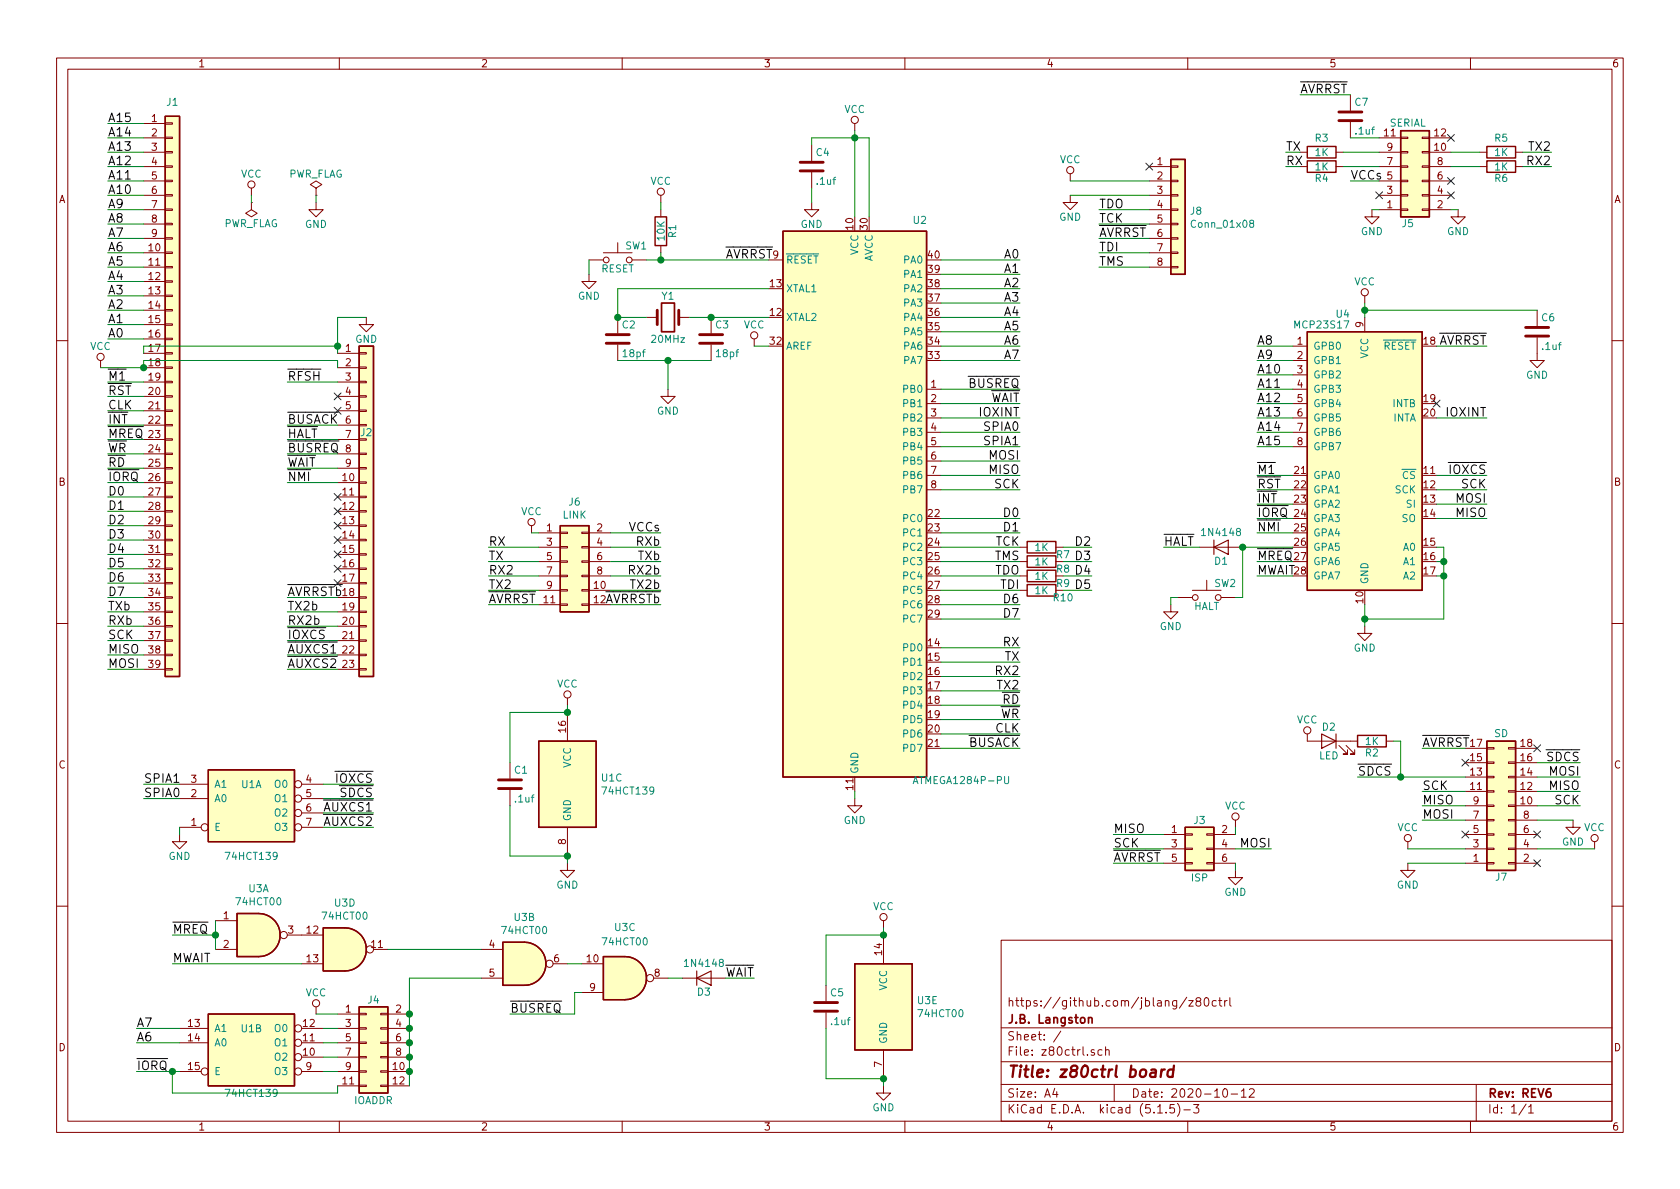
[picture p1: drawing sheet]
<svg xmlns="http://www.w3.org/2000/svg" width="297mm" height="210mm" viewBox="0 0 297 210" stroke-linecap="round" stroke-linejoin="round" font-family="sans-serif">
<g fill="none" stroke="#840000" stroke-width=".18">
<path d="M10 10.3h277v189.9h-277zM12 12.2h273v186.1h-273zM60 10.3v1.9M110 10.3v1.9M160 10.3v1.9M210 10.3v1.9M238.8 16.8v2.8M260 10.3v1.9M25.4 29.5h3.8M25.4 32h3.8M25.4 34.5h3.8M25.4 37.1h3.8"/>
<path d="M25.4 39.6h3.8M25.4 26.9h3.8M25.4 24.4h3.8M25.4 21.8h3.8M29.2 39.5h1.3v.2h-1.3zM29.2 37h1.3v.2h-1.3zM29.2 34.4h1.3v.3h-1.3zM29.2 31.9h1.3v.2h-1.3zM29.2 29.3h1.3v.3h-1.3zM29.2 26.8h1.3v.2h-1.3zM29.2 24.3h1.3v.2h-1.3zM29.2 21.7h1.3v.3h-1.3z"/>
<path d="M44.4 35.8v1.3l1.1 .6-1.1 .6-1-.6 1-.6M44.4 35.8h.1M44.4 33.3v1.2M55.9 33.3l1-.7-1-.6-1 .6 1 .7v1.2M55.9 34.5h.1M55.9 35.8v1.3h1.2l-1.2 1.2-1.3-1.2h1.3M116.8 34.5v1.3M116.8 37.1v1.2M143.5 35.8v1.3h1.3l-1.3 1.2-1.3-1.2h1.3M143.5 25.6v2.8M143.5 30.5v2.8M151.1 21.8v1.3"/>
<path d="M189.2 34.5v1.3h1.3l-1.3 1.3-1.2-1.3h1.2M189.2 30.7v1.3M203.2 29.5h3.8M203.2 32h3.8M203.2 34.5h3.8M203.2 37.1h3.8M203.2 39.6h3.8M207 39.5h1.3v.2h-1.3zM207 34.4h1.3v.3h-1.3zM207 31.9h1.3v.2h-1.3zM207 29.3h1.3v.3h-1.3zM207 37h1.3v.2h-1.3z"/>
<path d="M229.9 29.5h1.2M229.9 26.9h1.2M236.2 29.5h1.3M236.2 26.9h1.3M238.8 21.6v2.8M242.6 37.1v1.2h1.2l-1.2 1.3-1.3-1.3h1.3M243.8 29.5h3.8M243.8 32h3.8M243.8 34.5h3.8M243.8 37.1h3.8M243.8 26.9h3.8M243.8 24.4h3.8"/>
<path d="M247.6 26.8h1.3v.2h-1.3zM247.6 24.3h1.3v.2h-1.3zM247.6 29.3h1.3v.3h-1.3zM247.6 34.4h1.3v.3h-1.3zM247.6 37h1.3v.2h-1.3zM247.6 31.9h1.3v.2h-1.3zM251.5 26.8h1.2v.2h-1.2zM251.5 24.3h1.2v.2h-1.2zM251.5 29.3h1.2v.3h-1.2zM251.5 34.4h1.2v.3h-1.2zM251.5 37h1.2v.2h-1.2zM251.5 31.9h1.2v.2h-1.2z"/>
<path d="M252.7 29.5h3.8M252.7 32h3.8M252.7 34.5h3.8M252.7 37.1h3.8M252.7 26.9h3.8M252.7 24.4h3.8M257.8 37.1v1.2h-1.3l1.3 1.3 1.3-1.3h-1.3M261.6 29.5h1.3M261.6 26.9h1.3M268 29.5h1.2M268 26.9h1.2M25.4 42.2h3.8"/>
<path d="M25.4 44.7h3.8M25.4 47.2h3.8M25.4 49.8h3.8M25.4 52.3h3.8M25.4 54.9h3.8M25.4 57.4h3.8M25.4 59.9h3.8M29.2 44.6h1.3v.2h-1.3zM29.2 42h1.3v.3h-1.3zM29.2 59.8h1.3v.3h-1.3zM29.2 57.3h1.3v.2h-1.3zM29.2 54.7h1.3v.3h-1.3z"/>
<path d="M29.2 52.2h1.3v.2h-1.3zM29.2 49.7h1.3v.2h-1.3zM29.2 47.1h1.3v.3h-1.3zM64.8 56.1v1.3h1.2l-1.2 1.3-1.3-1.3h1.3M104.1 48.5v1.3h1.3l-1.3 1.2-1.2-1.2h1.2M104.1 46h2.6M106.7 44.7h5.1M109.2 42.9v1.8M109.2 56.1v2.8M111.8 46h2.5M114.3 56.1h1.9M116.8 43.4v1.3"/>
<path d="M120 56.1h1.9M125.7 56.1v2.8M133.3 59.9v1.3M135.9 46h2.5M203.2 42.2h3.8M203.2 44.7h3.8M203.2 47.2h3.8M207 42h1.3v.3h-1.3zM207 44.6h1.3v.2h-1.3zM207 47.1h1.3v.3h-1.3zM241.3 52.3v1.3M241.3 56.1v2.6"/>
<path d="M271.8 59.7v4h1.2l-1.2 1.3-1.3-1.3h1.3M271.8 54.9v2.8M10 60.2h2M17.8 63.7v1.3M25.4 62.5h3.8M25.4 65h3.8M25.4 67.6h3.8M25.4 70.1h3.8M25.4 72.6h3.8M25.4 75.2h3.8M25.4 77.7h3.8M29.2 75.1h1.3v.2h-1.3z"/>
<path d="M29.2 77.6h1.3v.2h-1.3zM29.2 72.5h1.3v.3h-1.3zM29.2 67.4h1.3v.3h-1.3zM29.2 64.9h1.3v.2h-1.3zM29.2 62.4h1.3v.2h-1.3zM29.2 70h1.3v.2h-1.3zM59.7 62.5h3.8M59.7 65h3.8M59.7 67.6h3.8M59.7 70.1h3.8M59.7 72.6h3.8M59.7 75.2h3.8"/>
<path d="M59.7 77.7h3.8M63.5 64.9h1.3v.2h-1.3zM63.5 62.4h1.3v.2h-1.3zM63.5 77.6h1.3v.2h-1.3zM63.5 75.1h1.3v.2h-1.3zM63.5 72.5h1.3v.3h-1.3zM63.5 70h1.3v.2h-1.3zM63.5 67.4h1.3v.3h-1.3zM109.2 61v2.7M118.1 68.8v1.3h1.3l-1.3 1.3-1.3-1.3h1.3M125.7 61v2.7M163.8 68.8h2.6"/>
<path d="M163.8 71.4h2.6M163.8 73.9h2.6M163.8 76.4h2.6M163.8 79h2.6M228.6 68.8h2.5M228.6 71.4h2.5M228.6 73.9h2.5M228.6 76.4h2.5M228.6 79h2.5M228.6 61.2h2.5M228.6 63.7h2.5M228.6 66.3h2.5"/>
<path d="M285 60.2h2M25.4 85.3h3.8M25.4 87.9h3.8M25.4 90.4h3.8M25.4 93h3.8M25.4 95.5h3.8M25.4 98h3.8M25.4 80.3h3.8M25.4 82.8h3.8M29.2 97.9h1.3v.3h-1.3zM29.2 80.1h1.3v.3h-1.3zM29.2 82.7h1.3v.2h-1.3z"/>
<path d="M29.2 85.2h1.3v.3h-1.3zM29.2 87.8h1.3v.2h-1.3zM29.2 90.3h1.3v.2h-1.3zM29.2 92.8h1.3v.3h-1.3zM29.2 95.4h1.3v.2h-1.3zM59.7 85.3h3.8M59.7 87.9h3.8M59.7 90.4h3.8M59.7 93h3.8M59.7 95.5h3.8M59.7 98h3.8M59.7 80.3h3.8"/>
<path d="M59.7 82.8h3.8M63.5 95.4h1.3v.2h-1.3zM63.5 97.9h1.3v.3h-1.3zM63.5 92.8h1.3v.3h-1.3zM63.5 87.8h1.3v.2h-1.3zM63.5 85.2h1.3v.3h-1.3zM63.5 82.7h1.3v.2h-1.3zM63.5 80.1h1.3v.3h-1.3zM63.5 90.3h1.3v.2h-1.3zM94 93v1.2M95.2 96.8h3.9M95.2 99.3h3.9"/>
<path d="M95.2 94.2h3.9M99.1 96.6h1.2v.3h-1.2zM99.1 94.1h1.2v.3h-1.2zM99.1 99.2h1.2v.2h-1.2zM102.9 96.6h1.2v.3h-1.2zM102.9 94.1h1.2v.3h-1.2zM102.9 99.2h1.2v.2h-1.2zM104.1 96.8h3.8M104.1 99.3h3.8M104.1 94.2h3.8M163.8 81.5h2.6M163.8 84.1h2.6"/>
<path d="M163.8 86.6h2.6M180.3 96.8h1.3M180.3 99.3h1.3M186.7 96.8h1.3M212.1 96.8h7.6M10 110.3h2M25.4 105.7h3.8M25.4 100.6h3.8M25.4 103.1h3.8M25.4 108.2h3.8M25.4 110.7h3.8M25.4 113.3h3.8"/>
<path d="M25.4 115.8h3.8M25.4 118.4h3.8M29.2 100.5h1.3v.2h-1.3zM29.2 103h1.3v.2h-1.3zM29.2 105.5h1.3v.3h-1.3zM29.2 108.1h1.3v.2h-1.3zM29.2 110.6h1.3v.3h-1.3zM29.2 113.2h1.3v.2h-1.3zM29.2 115.7h1.3v.2h-1.3zM29.2 118.2h1.3v.3h-1.3zM59.7 105.7h3.8M59.7 100.6h3.8"/>
<path d="M59.7 103.1h3.8M59.7 108.2h3.8M59.7 110.7h3.8M59.7 113.3h3.8M59.7 115.8h3.8M59.7 118.4h3.8M63.5 118.2h1.3v.3h-1.3zM63.5 100.5h1.3v.2h-1.3zM63.5 103h1.3v.2h-1.3zM63.5 105.5h1.3v.3h-1.3zM63.5 108.1h1.3v.2h-1.3zM63.5 110.6h1.3v.3h-1.3z"/>
<path d="M63.5 113.2h1.3v.2h-1.3zM63.5 115.7h1.3v.2h-1.3zM95.2 101.8h3.9M95.2 104.4h3.9M95.2 106.9h3.9M99.1 104.3h1.2v.2h-1.2zM99.1 106.8h1.2v.3h-1.2zM99.1 101.7h1.2v.3h-1.2zM102.9 104.3h1.2v.2h-1.2zM102.9 106.8h1.2v.3h-1.2zM102.9 101.7h1.2v.3h-1.2zM104.1 101.8h3.8"/>
<path d="M104.1 104.4h3.8M104.1 106.9h3.8M180.3 101.8h1.3M180.3 104.4h1.3M207 106.9v1.3h1.3l-1.3 1.3-1.3-1.3h1.3M208.3 105.7h2.5M210.8 104.4h5.1M213.4 102.6v1.8M215.9 105.7h2.5M241.3 110.7v1.3h1.3l-1.3 1.3-1.3-1.3h1.3M285 110.3h2M31.7 138.7h5.1"/>
<path d="M53.3 138.7h3.8M90.2 134.9v2.8M90.2 139.7v2.8M100.3 123.4v1.3M100.3 126v5.1M231.1 129.8v1.3h8.9M236.7 131.8l1.6 1.5h-.8h.8v-.7M238 131.8l1.5 1.5h-.7h.7v-.7M245.1 131.1h1.3M259.1 139.9h3.8M259.1 137.4h3.8M259.1 134.9h3.8"/>
<path d="M259.1 132.3h3.8M262.9 137.3h1.3v.2h-1.3zM262.9 134.7h1.3v.3h-1.3zM262.9 132.2h1.3v.3h-1.3zM262.9 139.8h1.3v.3h-1.3zM266.7 137.3h1.3v.2h-1.3zM266.7 134.7h1.3v.3h-1.3zM266.7 132.2h1.3v.3h-1.3zM266.7 139.8h1.3v.3h-1.3zM268 139.9h3.8M268 137.4h3.8M268 134.9h3.8"/>
<path d="M268 132.3h3.8M31.7 147.6v1.2h1.3l-1.3 1.3-1.2-1.3h1.2M31.7 146.3h3.9M31.7 141.2h5.1M53.3 146.3h3.8M53.3 141.2h3.8M53.3 143.8h3.8M100.3 152.6v1.3h1.3l-1.3 1.3-1.2-1.3h1.2M100.3 146.3v5.1M151.1 141.2v1.3h1.3l-1.3 1.3-1.2-1.3h1.2M205.7 147.6h3.8M205.7 150.1h3.8"/>
<path d="M205.7 152.6h3.8M209.5 152.5h1.3v.3h-1.3zM209.5 147.4h1.3v.3h-1.3zM209.5 150h1.3v.2h-1.3zM213.4 152.5h1.2v.3h-1.2zM213.4 147.4h1.2v.3h-1.2zM213.4 150h1.2v.2h-1.2zM214.6 147.6h3.8M214.6 150.1h3.8M214.6 152.6h3.8M218.4 153.9v1.3h1.3l-1.3 1.3-1.2-1.3h1.2M218.4 145v1.3"/>
<path d="M248.9 152.6v1.3h1.3l-1.3 1.3-1.3-1.3h1.3M248.9 148.8v1.3M259.1 147.6h3.8M259.1 150.1h3.8M259.1 152.6h3.8M259.1 142.5h3.8M259.1 145h3.8M262.9 144.9h1.3v.3h-1.3zM262.9 147.4h1.3v.3h-1.3zM262.9 150h1.3v.2h-1.3zM262.9 152.5h1.3v.3h-1.3zM262.9 142.4h1.3v.2h-1.3z"/>
<path d="M266.7 144.9h1.3v.3h-1.3zM266.7 147.4h1.3v.3h-1.3zM266.7 150h1.3v.2h-1.3zM266.7 152.5h1.3v.3h-1.3zM266.7 142.4h1.3v.2h-1.3zM268 147.6h3.8M268 150.1h3.8M268 152.6h3.8M268 142.5h3.8M268 145h3.8M278.1 145v1.3h-1.2l1.2 1.3 1.3-1.3h-1.3M281.9 148.8v1.3"/>
<path d="M10 160.2h2M38.1 167.9h3.8M38.1 162.8h3.8M50.8 165.3h6.3M53.3 170.4h3.8M55.9 178v1.3M59.7 179.3h3.8M63.5 179.2h1.3v.2h-1.3zM66 167.9h2.6M67.3 179.2h1.3v.2h-1.3zM68.6 179.3h3.8M85.1 173h3.8"/>
<path d="M85.1 167.9h3.8M97.8 170.4h2.5M102.9 170.4h3.8M102.9 175.5h3.8M115.6 173h2.5M120.6 173h7.7M146 174.2v2.8M146 179.1v2.8M156.2 162.8v1.3M156.2 165.3v5.1M177 166.3h108v32h-108zM208.1 176.9v1.2l-.4 .3h-.3"/>
<path d="M208.1 177l-.5-.1-.3 .3 .1 .6 .2 .1 .5-.1M209.8 176.3l-1.3 2M210.2 176.9h.8l-.8 1h.8M211.8 177.1l-.3-.2v-.2l.3-.3h.2l.3 .3-.1 .2-.6 .2a.48 .48 0 0 0-.1 .7l.3 .1 .4-.1a.48 .48 0 0 0-.2-.7M213 176.6l.4-.2a.94 .94 0 0 1 0 1.5l-.4-.3-.1-.6zM215 177l-.4-.1-.3 .3 .2 .6h.5M215.5 176.9h.5M215.7 176.4v1.3l.3 .2M216.5 176.9v1M217 176.9l-.3 .1-.2 .2M217.4 176.4v1.3l.3 .2M285 160.2h2"/>
<path d="M31.7 189.5h3.9M31.7 181.9h5.1M31.7 184.4h5.1M53.3 189.5h3.8M53.3 181.9h3.8M53.3 184.4h3.8M53.3 186.9h3.8M59.7 189.5h3.8M59.7 192h3.8M59.7 181.9h3.8M59.7 184.4h3.8M59.7 186.9h3.8"/>
<path d="M60 198.3v1.9M63.5 189.4h1.3v.2h-1.3zM63.5 191.9h1.3v.2h-1.3zM63.5 186.8h1.3v.3h-1.3zM63.5 181.7h1.3v.3h-1.3zM63.5 184.3h1.3v.2h-1.3zM67.3 189.4h1.3v.2h-1.3zM67.3 191.9h1.3v.2h-1.3zM67.3 186.8h1.3v.3h-1.3zM67.3 181.7h1.3v.3h-1.3zM67.3 184.3h1.3v.2h-1.3zM68.6 189.5h3.8"/>
<path d="M68.6 192h3.8M68.6 181.9h3.8M68.6 184.4h3.8M68.6 186.9h3.8M110 198.3v1.9M156.2 192v1.3h1.3l-1.3 1.3-1.3-1.3h1.3M156.2 185.7v5M160 198.3v1.9M177 194.8h108M177 191.8h108M177 187.8h108M177 181.8h108"/>
<path d="M186.5 192.5l-.4 1h1M186.8 193v1M187.6 182.3l-1.3 2M193.5 185.7l-.4-.1-.2 .2 .1 .2 .5 .2v.3h-.6M194.8 185.7l-.4-.1-.3 .3 .1 .6 .2 .1 .4-.1M195.5 185.7l.2-.1 .4 .1v.9M195.5 185.1v1.5M197 191.8v3M204.7 196.8h.8M206.2 196.7v.1M207.6 195.3h-.7l-.1 .7 .2-.1 .5 .1 .2 .2-.1 .5-.2 .1-.6-.1M208.2 195.1a1.71 1.71 0 0 1 0 2.3"/>
<path d="M209.3 196.3h1.2M210 198.3v1.9M211 195.3h1l-.5 .6 .4 .1v.7l-.2 .1-.7-.1M216.3 192.7l.4-.2a.94 .94 0 0 1 0 1.5 .79 .79 0 0 1-.4-1.3zM217.7 193.5h1.1M219.5 193l.4-.5v1.5M219.5 194h.8M220.9 192.7l.2-.2h.4l.2 .2 .1 .3-1 1h1M260 198.3v1.9M261 191.8v6.5M269.8 195.2l-1.2 2M270.3 195.8l.4-.5v1.5"/>
<path d="M270.3 196.8h.8"/>
<circle cx="44.4" cy="32.6" r=".63"/>
<circle cx="116.8" cy="33.9" r=".63"/>
<circle cx="151.1" cy="21.2" r=".63"/>
<circle cx="189.2" cy="30.1" r=".63"/>
<circle cx="107.2" cy="46" r=".51"/>
<circle cx="111.3" cy="46" r=".51"/>
<circle cx="133.3" cy="59.3" r=".63"/>
<circle cx="241.3" cy="51.7" r=".63"/>
<circle cx="17.8" cy="63.1" r=".63"/>
<circle cx="94" cy="92.3" r=".63"/>
<circle cx="211.3" cy="105.7" r=".51"/>
<circle cx="215.4" cy="105.7" r=".51"/>
<circle cx="52.7" cy="138.7" r=".63"/>
<circle cx="100.3" cy="122.8" r=".63"/>
<circle cx="231.1" cy="129.2" r=".63"/>
<circle cx="36.2" cy="146.3" r=".63"/>
<circle cx="52.7" cy="146.3" r=".63"/>
<circle cx="52.7" cy="141.2" r=".63"/>
<circle cx="52.7" cy="143.8" r=".63"/>
<circle cx="218.4" cy="144.4" r=".63"/>
<circle cx="248.9" cy="148.2" r=".63"/>
<circle cx="281.9" cy="148.2" r=".63"/>
<circle cx="50.2" cy="165.3" r=".63"/>
<circle cx="55.9" cy="177.4" r=".63"/>
<circle cx="65.4" cy="167.9" r=".63"/>
<circle cx="97.2" cy="170.4" r=".63"/>
<circle cx="114.9" cy="173" r=".63"/>
<circle cx="156.2" cy="162.2" r=".63"/>
<circle cx="36.2" cy="189.5" r=".63"/>
<circle cx="52.7" cy="184.4" r=".63"/>
<circle cx="52.7" cy="181.9" r=".63"/>
<circle cx="52.7" cy="186.9" r=".63"/>
<circle cx="52.7" cy="189.5" r=".63"/>
</g>
<path d="M117 53.6h2.3v5.1h-2.3zM192.5 179.9v1M192.5 180.1l.2-.2 .3 .1 .1 .9M274.1 192.5a.59 .59 0 0 0-.7 .7l.1 .7 .2 .1 .5-.1v-.5l-.1-.2-.4-.1-.3 .3" fill="none" stroke="#840000" stroke-width=".3"/>
<path d="M203.6 189.2h.7v1.2M204.4 189.6l-.7 .1a.4 .4 0 0 0-.4 .3 .4 .4 0 0 0 .3 .4l.7-.1M205.4 189.1l-.2 1.3M205.9 189.1a.54 .54 0 0 0-.6 .4M207.5 189.2a.68 .68 0 0 0-1 .3l-.1 .6 .2 .2 .1 .1 .6-.1M207.6 188.4l-.3 2" fill="none" stroke="#840000" stroke-width=".41"/>
<g fill="#ffffc2" stroke="#ffffc2" stroke-width=".18">
<path d="M110.5 169.2a3.8 3.8 0 0 1 3.8 3.8 3.8 3.8 0 0 1-3.8 3.8z"/>
<path d="M106.7 169.2h3.8v7.6h-3.8z"/>
<path d="M92.7 166.6a3.8 3.8 0 0 1 3.8 3.8 3.8 3.8 0 0 1-3.8 3.8z"/>
<path d="M88.9 166.6h3.8v7.6h-3.8z"/>
<path d="M45.7 161.5a3.8 3.8 0 0 1 3.8 3.8 3.8 3.8 0 0 1-3.8 3.9z"/>
<path d="M41.9 161.5h3.8v7.7h-3.8z"/>
<path d="M207 28.2h2.5v20.3h-2.5z"/>
<path d="M209.5 146.3h5.1v7.6h-5.1z"/>
<path d="M247.6 23.1h5.1v15.2h-5.1z"/>
<path d="M151.1 170.4h10.2v15.3h-10.2z"/>
<path d="M36.8 136.1h15.3v12.7h-15.3z"/>
<path d="M95.2 131.1h10.2v15.2h-10.2z"/>
<path d="M99.1 93h5v15.2h-5z"/>
<path d="M138.4 40.9h25.4v96.5h-25.4z"/>
<path d="M63.5 61.2h2.5v58.4h-2.5z"/>
<path d="M61 164.1a3.8 3.8 0 0 1 3.8 3.8 3.8 3.8 0 0 1-3.8 3.8z"/>
<path d="M57.1 164.1h3.9v7.6h-3.9z"/>
<path d="M231.1 58.7h20.4v45.7h-20.4z"/>
<path d="M29.2 20.6h2.5v99h-2.5z"/>
<path d="M262.9 131.1h5.1v22.8h-5.1z"/>
<path d="M63.5 178h5.1v15.3h-5.1z"/>
<path d="M36.8 179.3h15.3v12.7h-15.3z"/>
</g>
<g fill="none" stroke="#840000" stroke-width=".25">
<path d="M29.2 20.6h2.5v99h-2.5zM115.8 38.3h2.1v5.1h-2.1zM207 28.2h2.5v20.3h-2.5zM231.1 25.9h5.1v2h-5.1zM231.1 28.4h5.1v2.1h-5.1zM247.6 23.1h5.1v15.2h-5.1zM262.9 25.9h5.1v2h-5.1zM262.9 28.4h5.1v2.1h-5.1zM138.4 40.9h25.4v96.5h-25.4zM231.1 58.7h20.4v45.7h-20.4zM63.5 61.2h2.5v58.4h-2.5zM99.1 93h5v15.2h-5z"/>
<path d="M181.6 95.8h5.1v2h-5.1zM181.6 98.3h5.1v2h-5.1zM181.6 100.8h5.1v2.1h-5.1zM181.6 103.4h5.1v2h-5.1zM36.8 136.1h15.3v12.7h-15.3zM95.2 131.1h10.2v15.2h-10.2zM240 130h5.1v2.1h-5.1zM262.9 131.1h5.1v22.8h-5.1zM209.5 146.3h5.1v7.6h-5.1zM36.8 179.3h15.3v12.7h-15.3zM41.9 161.5h3.8a3.8 3.8 0 0 1 3.8 3.8 3.8 3.8 0 0 1-3.8 3.9h-3.8zM57.1 164.1h3.9a3.8 3.8 0 0 1 3.8 3.8 3.8 3.8 0 0 1-3.8 3.8h-3.9z"/>
<path d="M63.5 178h5.1v15.3h-5.1zM88.9 166.6h3.8a3.8 3.8 0 0 1 3.8 3.8 3.8 3.8 0 0 1-3.8 3.8h-3.8zM106.7 169.2h3.8a3.8 3.8 0 0 1 3.8 3.8 3.8 3.8 0 0 1-3.8 3.8h-3.8zM151.1 170.4h10.2v15.3h-10.2z"/>
</g>
<path d="M221.2 39.5l-.2-.1v-.3l.2-.2 .4 .1v.4l-.5 .1-.1 .2v.3l.2 .2h.4l.1-.2-.1-.4-.2-.1M161.5 138.6l.4-1.3 .4 1.3M177.6 137.3v1l.3 .3h.2l.2-.3v-1" fill="none" stroke="#008484" stroke-width=".18"/>
<path d="M214.6 96.8l2.6-1.3v2.5zM214.6 95.5v2.5M233.7 129.8l2.5 1.3-2.5 1.2zM236.2 129.8v2.5M123.2 173l2.5-1.3v2.5zM123.2 171.7v2.5" fill="none" stroke="#840000" stroke-width=".2"/>
<g fill="none" stroke="#840000" stroke-width=".51">
<path d="M236.7 19.8h4.1M141.5 30.2h4M141.5 28.7h4M236.7 21.3h4.1M107.2 59.2h4.1M116.2 54.9v2.5M120 54.9v2.5M123.7 59.2h4.1M269.7 59.4h4.1M269.7 57.9h4.1M107.2 60.7h4.1M123.7 60.7h4.1"/>
<path d="M88.1 139.4h4.1M88.1 137.9h4.1M144 178.8h4.1M144 177.3h4.1"/>
</g>
<g fill="none" stroke="#008400" stroke-width=".18">
<path d="M229.9 16.8h8.9M19 39.6h6.4M19 34.5h6.4M19 32h6.4M19 29.5h6.4M19 26.9h6.4M19 24.4h6.4M19 21.8h6.4M19 37.1h6.4M44.4 34.5v1.3M55.9 34.5v1.3M116.8 35.8v1.3"/>
<path d="M143.5 25.6v-1.2h10.2v13.9M143.5 33.3v2.5M151.1 23.1v15.2M189.2 34.5h14M189.2 32h14M194.3 39.6h8.9M194.3 37.1h8.9M237.5 29.5h6.3M237.5 26.9h6.3M238.8 32h5M238.8 24.4h5M242.6 37.1h1.2"/>
<path d="M256.5 29.5h5.1M256.5 26.9h5.1M256.5 37.1h1.3M269.2 29.5h5.1M269.2 26.9h5.1M19 57.4h6.4M19 54.9h6.4M19 52.3h6.4M19 49.8h6.4M19 47.2h6.4M19 44.7h6.4M19 42.2h6.4"/>
<path d="M19 59.9h6.4M64.8 56.1h-5.1v6.4M104.1 46v2.5M114.3 46h21.6M116.8 44.7v1.3M121.9 56.1h14M135.9 51h-26.7v5.1h5.1M166.4 48.5h13.9M166.4 58.7h13.9M166.4 56.1h13.9M166.4 53.6h13.9M166.4 51h13.9"/>
<path d="M166.4 46h13.9M194.3 47.2h8.9M194.3 44.7h8.9M194.3 42.2h8.9M241.3 54.9h30.5M241.3 53.6v2.5M17.8 65h7.6v-1.3h34.3v1.3M19 77.7h6.4M19 75.2h6.4M19 72.6h6.4M19 70.1h6.4M19 67.6h6.4"/>
<path d="M50.8 77.7h8.9M50.8 75.2h8.9M50.8 67.6h8.9M59.7 61.2h-34.3v1.3M109.2 63.7h16.5M118.1 63.7v5.1M133.3 61.2h2.6M166.4 79h13.9M166.4 76.4h13.9M166.4 63.7h13.9M166.4 61.2h13.9M166.4 73.9h13.9"/>
<path d="M166.4 68.8h13.9M166.4 71.4h13.9M222.2 79h6.4M222.2 76.4h6.4M222.2 63.7h6.4M222.2 61.2h6.4M222.2 73.9h6.4M222.2 68.8h6.4M222.2 71.4h6.4M222.2 66.3h6.4M254 61.2h8.9M254 73.9h8.9"/>
<path d="M19 85.3h6.4M19 82.8h6.4M19 80.3h6.4M19 98h6.4M19 95.5h6.4M19 93h6.4M19 90.4h6.4M19 87.9h6.4M50.8 85.3h8.9M50.8 82.8h8.9M50.8 80.3h8.9M86.4 99.3h8.8"/>
<path d="M86.4 96.8h8.8M94 94.2h1.2M107.9 94.2h8.9M107.9 99.3h8.9M107.9 96.8h8.9M166.4 86.6h13.9M166.4 84.1h13.9M166.4 81.5h13.9M166.4 91.7h13.9M166.4 94.2h13.9M166.4 99.3h13.9M166.4 96.8h13.9"/>
<path d="M188 99.3h5M188 96.8h5M205.7 96.8h6.4M222.2 86.6h6.4M222.2 84.1h6.4M222.2 91.7h6.4M222.2 89.1h6.4M222.2 94.2h6.4M222.2 99.3h6.4M228.6 96.8h-8.9v8.9h-1.3M254 86.6h8.9M254 84.1h8.9"/>
<path d="M254 91.7h8.9M254 89.1h8.9M254 96.8h1.3v12.7h-14M254 99.3h1.3M19 105.7h6.4M19 118.4h6.4M19 115.8h6.4M19 113.3h6.4M19 110.7h6.4M19 108.2h6.4M19 103.1h6.4M19 100.6h6.4"/>
<path d="M50.8 105.7h8.9M50.8 118.4h8.9M50.8 115.8h8.9M50.8 113.3h8.9M50.8 110.7h8.9M50.8 108.2h8.9M86.4 106.9h8.8M86.4 104.4h8.8M86.4 101.8h8.8M107.9 106.9h8.9M107.9 104.4h8.9M107.9 101.8h8.9"/>
<path d="M166.4 109.5h13.9M166.4 106.9h13.9M166.4 104.4h13.9M166.4 101.8h13.9M166.4 114.5h13.9M166.4 119.6h13.9M166.4 117.1h13.9M188 104.4h5M188 101.8h5M208.3 105.7h-1.3v1.2M222.2 101.8h6.4M241.3 106.9v3.8"/>
<path d="M254 101.8h1.3M25.4 138.7h6.3M57.1 138.7h8.9M100.3 124.7v1.3h-10.1v8.9M151.1 139.9v1.3M166.4 132.3h13.9M166.4 129.8h13.9M166.4 122.2h13.9M166.4 127.2h13.9M166.4 124.7h13.9M240 137.4h19.1M246.4 131.1h1.2v6.3"/>
<path d="M251.5 132.3h7.6M251.5 139.9h7.6M271.8 139.9h7.6M271.8 134.9h7.6M271.8 137.4h7.6M25.4 141.2h6.3M31.7 146.3v1.3M57.1 146.3h8.9M57.1 141.2h8.9M57.1 143.8h8.9M90.2 142.5v8.9h10.1v1.2M196.8 150.1h8.9"/>
<path d="M196.8 152.6h8.9M196.8 147.6h8.9M218.4 150.1h6.4M218.4 146.3v1.3M218.4 152.6v1.3M248.9 150.1h10.2M248.9 152.6h10.2M251.5 145h7.6M251.5 142.5h7.6M271.8 145h6.3M271.8 142.5h7.6M271.8 150.1h10.1"/>
<path d="M30.5 170.4h22.8M30.5 165.3h7.6M38.1 162.8v5.1M55.9 179.3h3.8M68.6 167.9h16.5M85.1 173h-12.7v19M100.3 170.4h2.6M102.9 175.5h-1.3v3.8h-11.4M118.1 173h2.5M128.3 173h5M156.2 164.1v1.2h-10.2v8.9M24.1 184.4h7.6"/>
<path d="M24.1 181.9h7.6M24.1 189.5h7.6M30.5 189.5v3.8h29.2v-1.3M57.1 184.4h2.6M57.1 181.9h2.6M57.1 189.5h2.6M57.1 186.9h2.6M146 181.9v8.8h10.2v1.3"/>
</g>
<path d="M58.2 113.5h1.4" fill="none" stroke="#000" stroke-width=".18"/>
<g fill="#008400" stroke="#008400" stroke-width=".25">
<circle cx="25.4" cy="65" r=".51"/>
<circle cx="247.7" cy="137.4" r=".51"/>
<circle cx="59.7" cy="61.2" r=".51"/>
<circle cx="116.8" cy="46" r=".51"/>
<circle cx="100.3" cy="126" r=".51"/>
<circle cx="118.1" cy="63.7" r=".51"/>
<circle cx="72.4" cy="186.9" r=".51"/>
<circle cx="72.4" cy="184.4" r=".51"/>
<circle cx="72.4" cy="181.9" r=".51"/>
<circle cx="72.4" cy="179.3" r=".51"/>
<circle cx="100.3" cy="151.4" r=".51"/>
<circle cx="72.4" cy="189.5" r=".51"/>
<circle cx="109.2" cy="56.1" r=".51"/>
<circle cx="151.1" cy="24.4" r=".51"/>
<circle cx="30.5" cy="189.5" r=".51"/>
<circle cx="156.2" cy="190.7" r=".51"/>
<circle cx="156.2" cy="165.3" r=".51"/>
<circle cx="241.3" cy="54.9" r=".51"/>
<circle cx="38.1" cy="165.3" r=".51"/>
<circle cx="255.3" cy="99.3" r=".51"/>
<circle cx="255.3" cy="101.8" r=".51"/>
<circle cx="241.3" cy="109.5" r=".51"/>
<circle cx="219.7" cy="96.8" r=".51"/>
<circle cx="125.7" cy="56.1" r=".51"/>
</g>
<g fill="none" stroke="#000084" stroke-width=".18">
<path d="M202.6 28.8l1.2 1.3M203.8 28.8l-1.2 1.3M243.2 33.9l1.2 1.2M244.4 33.9l-1.2 1.2M255.9 33.9l1.2 1.2M255.9 23.8l1.2 1.2M255.9 31.4l1.2 1.2M257.1 33.9l-1.2 1.2M257.1 23.8l-1.2 1.2M257.1 31.4l-1.2 1.2M59.1 69.5l1.2 1.2M59.1 72l1.2 1.2"/>
<path d="M60.3 69.5l-1.2 1.2M60.3 72l-1.2 1.2M253.4 70.8l1.2 1.2M254.6 70.8l-1.2 1.2M59.1 100l1.2 1.2M59.1 97.4l1.2 1.2M59.1 94.9l1.2 1.2M59.1 92.3l1.2 1.3M59.1 89.8l1.2 1.2M59.1 87.3l1.2 1.2M60.3 100l-1.2 1.2M60.3 97.4l-1.2 1.2"/>
<path d="M60.3 94.9l-1.2 1.2M60.3 92.3l-1.2 1.3M60.3 89.8l-1.2 1.2M60.3 87.3l-1.2 1.2M59.1 102.5l1.2 1.2M60.3 102.5l-1.2 1.2M258.5 134.3l1.2 1.2M259.7 134.3l-1.2 1.2M271.2 131.7l1.2 1.2M272.4 131.7l-1.2 1.2M258.5 147l1.2 1.2M259.7 147l-1.2 1.2"/>
<path d="M271.2 147l1.2 1.2M271.2 152l1.2 1.3M272.4 147l-1.2 1.2M272.4 152l-1.2 1.3"/>
</g>
<text font-size="2.8" fill="#840000" x="178" y="190.5">Title: z80ctrl board</text>
<g font-size="2.1">
<text x="229.9" y="16.5">AVRRST</text>
<text x="19" y="21.6">A15</text>
<text x="19" y="24.1">A14</text>
<text x="19" y="26.7">A13</text>
<text x="19" y="29.2">A12</text>
<text x="227.3" y="26.7">TX</text>
<text x="227.3" y="29.2">RX</text>
<text x="270.2" y="29.2">RX2</text>
<text x="270.4" y="26.7">TX2</text>
<text x="19" y="31.7">A11</text>
<text x="19" y="34.3">A10</text>
<text x="238.8" y="31.7">VCCs</text>
<text x="19" y="39.4">A8</text>
<text x="19" y="41.9">A7</text>
<text x="19" y="36.8">A9</text>
<text x="194.3" y="36.8">TDO</text>
<text x="194.3" y="39.4">TCK</text>
<text x="194.3" y="41.9">AVRRST</text>
<text x="19" y="44.4">A6</text>
<text x="19" y="47">A5</text>
<text x="128.3" y="45.7">AVRRST</text>
<text x="177.6" y="45.7">A0</text>
<text x="194.3" y="44.4">TDI</text>
<text x="194.3" y="47">TMS</text>
<text x="19" y="49.5">A4</text>
<text x="19" y="52.1">A3</text>
<text x="177.6" y="53.3">A3</text>
<text x="177.6" y="50.8">A2</text>
<text x="177.6" y="48.3">A1</text>
<text x="19" y="54.6">A2</text>
<text x="19" y="59.7">A0</text>
<text x="19" y="57.1">A1</text>
<text x="177.6" y="58.4">A5</text>
<text x="177.6" y="55.9">A4</text>
<text x="177.6" y="63.5">A7</text>
<text x="177.6" y="61">A6</text>
<text x="222.2" y="63.5">A9</text>
<text x="222.2" y="61">A8</text>
<text x="254.2" y="61">AVRRST</text>
<text x="19" y="67.3">M1</text>
<text x="19" y="69.8">RST</text>
<text x="50.8" y="67.3">RFSH</text>
<text x="171.3" y="68.6">BUSREQ</text>
<text x="174.9" y="71.1">WAIT</text>
<text x="222.2" y="68.6">A11</text>
<text x="222.2" y="71.1">A12</text>
<text x="222.2" y="66">A10</text>
<text x="19" y="72.4">CLK</text>
<text x="19" y="74.9">INT</text>
<text x="19" y="77.5">MREQ</text>
<text x="50.8" y="74.9">BUSACK</text>
<text x="50.8" y="77.5">HALT</text>
<text x="173.3" y="73.7">IOXINT</text>
<text x="174.2" y="76.2">SPIA0</text>
<text x="222.2" y="73.7">A13</text>
<text x="222.2" y="76.2">A14</text>
<text x="255.8" y="73.7">IOXINT</text>
<text x="19" y="80">WR</text>
<text x="19" y="82.5">RD</text>
<text x="50.8" y="80">BUSREQ</text>
<text x="50.8" y="82.5">WAIT</text>
<text x="174.2" y="78.7">SPIA1</text>
<text x="174.9" y="81.3">MOSI</text>
<text x="174.9" y="83.8">MISO</text>
<text x="222.2" y="78.7">A15</text>
<text x="222.2" y="83.8">M1</text>
<text x="256.3" y="83.8">IOXCS</text>
<text x="19" y="85.1">IORQ</text>
<text x="19" y="87.6">D0</text>
<text x="50.8" y="85.1">NMI</text>
<text x="175.9" y="86.4">SCK</text>
<text x="222.2" y="86.4">RST</text>
<text x="222.2" y="88.9">INT</text>
<text x="257.5" y="88.9">MOSI</text>
<text x="258.4" y="86.4">SCK</text>
<text x="19" y="92.7">D2</text>
<text x="19" y="95.2">D3</text>
<text x="19" y="90.2">D1</text>
<text x="111.2" y="94">VCCs</text>
<text x="177.6" y="94">D1</text>
<text x="177.6" y="91.4">D0</text>
<text x="222.2" y="91.4">IORQ</text>
<text x="222.2" y="94">NMI</text>
<text x="257.5" y="91.4">MISO</text>
<text x="19" y="97.8">D4</text>
<text x="19" y="100.3">D5</text>
<text x="86.4" y="101.6">RX2</text>
<text x="86.4" y="96.5">RX</text>
<text x="86.4" y="99.1">TX</text>
<text x="111.4" y="101.6">RX2b</text>
<text x="112.6" y="96.5">RXb</text>
<text x="112.8" y="99.1">TXb</text>
<text x="175.9" y="101.6">TDO</text>
<text x="175.9" y="99.1">TMS</text>
<text x="176" y="96.5">TCK</text>
<text x="190.3" y="101.6">D4</text>
<text x="190.3" y="99.1">D3</text>
<text x="190.3" y="96.5">D2</text>
<text x="205.7" y="96.5">HALT</text>
<text x="222.2" y="99.1">MREQ</text>
<text x="222.2" y="101.6">MWAIT</text>
<text x="19" y="102.9">D6</text>
<text x="19" y="105.4">D7</text>
<text x="19" y="107.9">TXb</text>
<text x="50.8" y="105.4">AVRRSTb</text>
<text x="50.8" y="107.9">TX2b</text>
<text x="86.4" y="106.7">AVRRST</text>
<text x="86.4" y="104.1">TX2</text>
<text x="106.8" y="106.7">AVRRSTb</text>
<text x="111.7" y="104.1">TX2b</text>
<text x="176.9" y="104.1">TDI</text>
<text x="177.6" y="106.7">D6</text>
<text x="190.3" y="104.1">D5</text>
<text x="19" y="110.5">RXb</text>
<text x="19" y="113">SCK</text>
<text x="50.8" y="110.5">RX2b</text>
<text x="50.8" y="113">IOXCS</text>
<text x="177.6" y="109.2">D7</text>
<text x="19" y="115.6">MISO</text>
<text x="19" y="118.1">MOSI</text>
<text x="50.8" y="115.6">AUXCS1</text>
<text x="50.8" y="118.1">AUXCS2</text>
<text x="176.2" y="119.4">RX2</text>
<text x="177.4" y="114.3">RX</text>
<text x="177.6" y="116.8">TX</text>
<text x="176.5" y="121.9">TX2</text>
<text x="177.3" y="124.5">RD</text>
<text x="176" y="129.5">CLK</text>
<text x="176.8" y="127">WR</text>
<text x="171.3" y="132.1">BUSACK</text>
<text x="240" y="137.2">SDCS</text>
<text x="251.5" y="132.1">AVRRST</text>
<text x="273.5" y="134.6">SDCS</text>
<text x="274" y="137.2">MOSI</text>
<text x="25.4" y="141">SPIA0</text>
<text x="25.4" y="138.4">SPIA1</text>
<text x="57.4" y="143.5">AUXCS1</text>
<text x="59.4" y="138.4">IOXCS</text>
<text x="60.1" y="141">SDCS</text>
<text x="251.5" y="142.2">MISO</text>
<text x="251.5" y="139.7">SCK</text>
<text x="274" y="139.7">MISO</text>
<text x="274.9" y="142.2">SCK</text>
<text x="57.4" y="146">AUXCS2</text>
<text x="196.8" y="147.3">MISO</text>
<text x="196.8" y="149.9">SCK</text>
<text x="219.4" y="149.9">MOSI</text>
<text x="251.5" y="144.8">MOSI</text>
<text x="196.8" y="152.4">AVRRST</text>
<text x="30.5" y="165.1">MREQ</text>
<text x="30.5" y="170.2">MWAIT</text>
<text x="127.9" y="172.7">WAIT</text>
<text x="90.2" y="179.1">BUSREQ</text>
<text x="24.1" y="184.1">A6</text>
<text x="24.1" y="181.6">A7</text>
<text x="24.1" y="189.2">IORQ</text>
</g>
<g font-size="2.1" fill="#840000">
<text x="178" y="178">https://github.com/jblang/z80ctrl</text>
<text x="178" y="184">Sheet: /</text>
<text x="178" y="181">J.B. Langston</text>
<text x="178" y="186.7">File: z80ctrl.sch</text>
<text x="178" y="196.9">KiCad E.D.A. kicad (5.1.5)-3</text>
<text x="178" y="194.1">Size: A4</text>
<text x="200" y="194.1">Date: 2020-10-12</text>
<text x="263" y="194.1">Rev: REV6</text>
<text x="263" y="196.9">Id: 1/1</text>
</g>
<g font-size="1.8" fill="#840000">
<text x="35" y="11.9">1</text>
<text x="85" y="11.9">2</text>
<text x="135" y="11.9">3</text>
<text x="185" y="11.9">4</text>
<text x="235" y="11.9">5</text>
<text x="285" y="11.9">6</text>
<text x="26.8" y="21.6">1</text>
<text x="26.8" y="24.1">2</text>
<text x="26.8" y="26.7">3</text>
<text x="26.8" y="29.2">4</text>
<text x="204.6" y="29.2">1</text>
<text x="244.8" y="24.1">11</text>
<text x="245.3" y="29.2">7</text>
<text x="245.3" y="26.7">9</text>
<text x="253.7" y="26.7">10</text>
<text x="253.7" y="24.1">12</text>
<text x="254.2" y="29.2">8</text>
<text x="10.4" y="35.9">A</text>
<text x="26.8" y="31.7">5</text>
<text x="26.8" y="34.3">6</text>
<text x="204.6" y="31.7">2</text>
<text x="204.6" y="34.3">3</text>
<text x="245.3" y="34.3">3</text>
<text x="245.3" y="31.7">5</text>
<text x="254.2" y="34.3">4</text>
<text x="254.2" y="31.7">6</text>
<text x="285.4" y="35.9">A</text>
<text x="26.8" y="36.8">7</text>
<text x="26.8" y="39.4">8</text>
<text x="26.8" y="41.9">9</text>
<text x="150.9" y="40.6" transform="rotate(-90 150.9 40.6)">10</text>
<text x="153.4" y="40.6" transform="rotate(-90 153.4 40.6)">30</text>
<text x="204.6" y="36.8">4</text>
<text x="204.6" y="39.4">5</text>
<text x="204.6" y="41.9">6</text>
<text x="245.3" y="36.8">1</text>
<text x="254.2" y="36.8">2</text>
<text x="26.3" y="44.4">10</text>
<text x="26.3" y="47">11</text>
<text x="136.7" y="45.7">9</text>
<text x="164.1" y="45.7">40</text>
<text x="204.6" y="44.4">7</text>
<text x="204.6" y="47">8</text>
<text x="26.3" y="49.5">12</text>
<text x="26.3" y="52.1">13</text>
<text x="136.2" y="50.8">13</text>
<text x="164.1" y="53.3">37</text>
<text x="164.1" y="50.8">38</text>
<text x="164.1" y="48.3">39</text>
<text x="26.3" y="54.6">14</text>
<text x="26.3" y="57.1">15</text>
<text x="26.3" y="59.7">16</text>
<text x="136.2" y="55.9">12</text>
<text x="164.1" y="58.4">35</text>
<text x="164.1" y="55.9">36</text>
<text x="241" y="57.9" transform="rotate(-90 241 57.9)">9</text>
<text x="26.3" y="62.2">17</text>
<text x="26.3" y="64.8">18</text>
<text x="61.1" y="62.2">1</text>
<text x="61.1" y="64.8">2</text>
<text x="136.2" y="61">32</text>
<text x="164.1" y="63.5">33</text>
<text x="164.1" y="61">34</text>
<text x="229.4" y="61">1</text>
<text x="229.4" y="63.5">2</text>
<text x="251.8" y="61">18</text>
<text x="26.3" y="67.3">19</text>
<text x="26.3" y="69.8">20</text>
<text x="61.1" y="67.3">3</text>
<text x="61.1" y="69.8">4</text>
<text x="164.6" y="68.6">1</text>
<text x="164.6" y="71.1">2</text>
<text x="229.4" y="66">3</text>
<text x="229.4" y="68.6">4</text>
<text x="229.4" y="71.1">5</text>
<text x="251.8" y="71.1">19</text>
<text x="26.3" y="72.4">21</text>
<text x="26.3" y="74.9">22</text>
<text x="26.3" y="77.5">23</text>
<text x="61.1" y="72.4">5</text>
<text x="61.1" y="74.9">6</text>
<text x="61.1" y="77.5">7</text>
<text x="164.6" y="73.7">3</text>
<text x="164.6" y="76.2">4</text>
<text x="229.4" y="73.7">6</text>
<text x="229.4" y="76.2">7</text>
<text x="251.8" y="73.7">20</text>
<text x="26.3" y="80">24</text>
<text x="26.3" y="82.5">25</text>
<text x="61.1" y="80">8</text>
<text x="61.1" y="82.5">9</text>
<text x="164.6" y="78.7">5</text>
<text x="164.6" y="81.3">6</text>
<text x="164.6" y="83.8">7</text>
<text x="228.9" y="83.8">21</text>
<text x="229.4" y="78.7">8</text>
<text x="251.8" y="83.8">11</text>
<text x="10.4" y="85.9">B</text>
<text x="26.3" y="85.1">26</text>
<text x="26.3" y="87.6">27</text>
<text x="60.6" y="85.1">10</text>
<text x="60.6" y="87.6">11</text>
<text x="164.6" y="86.4">8</text>
<text x="228.9" y="86.4">22</text>
<text x="228.9" y="88.9">23</text>
<text x="251.8" y="86.4">12</text>
<text x="251.8" y="88.9">13</text>
<text x="285.4" y="85.9">B</text>
<text x="26.3" y="90.2">28</text>
<text x="26.3" y="92.7">29</text>
<text x="26.3" y="95.2">30</text>
<text x="60.6" y="90.2">12</text>
<text x="60.6" y="92.7">13</text>
<text x="60.6" y="95.2">14</text>
<text x="96.7" y="94">1</text>
<text x="105.6" y="94">2</text>
<text x="164.1" y="91.4">22</text>
<text x="164.1" y="94">23</text>
<text x="228.9" y="91.4">24</text>
<text x="228.9" y="94">25</text>
<text x="251.8" y="91.4">14</text>
<text x="26.3" y="97.8">31</text>
<text x="26.3" y="100.3">32</text>
<text x="60.6" y="97.8">15</text>
<text x="60.6" y="100.3">16</text>
<text x="96.7" y="96.5">3</text>
<text x="96.7" y="99.1">5</text>
<text x="96.7" y="101.6">7</text>
<text x="105.6" y="96.5">4</text>
<text x="105.6" y="99.1">6</text>
<text x="105.6" y="101.6">8</text>
<text x="164.1" y="96.5">24</text>
<text x="164.1" y="99.1">25</text>
<text x="164.1" y="101.6">26</text>
<text x="186.8" y="98.7">R7</text>
<text x="186.8" y="101.3">R8</text>
<text x="228.9" y="96.5">26</text>
<text x="228.9" y="99.1">27</text>
<text x="251.8" y="96.5">15</text>
<text x="251.8" y="99.1">16</text>
<text x="251.8" y="101.6">17</text>
<text x="26.3" y="102.9">33</text>
<text x="26.3" y="105.4">34</text>
<text x="26.3" y="107.9">35</text>
<text x="60.6" y="102.9">17</text>
<text x="60.6" y="105.4">18</text>
<text x="60.6" y="107.9">19</text>
<text x="96.2" y="106.7">11</text>
<text x="96.7" y="104.1">9</text>
<text x="105.1" y="104.1">10</text>
<text x="105.1" y="106.7">12</text>
<text x="164.1" y="104.1">27</text>
<text x="164.1" y="106.7">28</text>
<text x="186.8" y="103.8">R9</text>
<text x="241" y="106.6" transform="rotate(-90 241 106.6)">10</text>
<text x="26.3" y="110.5">36</text>
<text x="26.3" y="113">37</text>
<text x="60.6" y="110.5">20</text>
<text x="60.6" y="113">21</text>
<text x="164.1" y="109.2">29</text>
<text x="26.3" y="115.6">38</text>
<text x="26.3" y="118.1">39</text>
<text x="60.6" y="115.6">22</text>
<text x="60.6" y="118.1">23</text>
<text x="164.1" y="114.3">14</text>
<text x="164.1" y="116.8">15</text>
<text x="164.1" y="119.4">16</text>
<text x="164.1" y="121.9">17</text>
<text x="164.1" y="124.5">18</text>
<text x="100.1" y="129.5" transform="rotate(-90 100.1 129.5)">16</text>
<text x="164.1" y="127">19</text>
<text x="164.1" y="129.5">20</text>
<text x="10.4" y="135.9">C</text>
<text x="164.1" y="132.1">21</text>
<text x="260" y="137.2">13</text>
<text x="260" y="134.6">15</text>
<text x="260" y="132.1">17</text>
<text x="268.9" y="137.2">14</text>
<text x="268.9" y="134.6">16</text>
<text x="268.9" y="132.1">18</text>
<text x="285.4" y="135.9">C</text>
<text x="33.8" y="141">2</text>
<text x="33.8" y="138.4">3</text>
<text x="54.1" y="138.4">4</text>
<text x="54.1" y="141">5</text>
<text x="54.1" y="143.5">6</text>
<text x="150.9" y="139.6" transform="rotate(-90 150.9 139.6)">11</text>
<text x="260" y="139.7">11</text>
<text x="260.5" y="142.2">9</text>
<text x="268.9" y="142.2">10</text>
<text x="268.9" y="139.7">12</text>
<text x="33.8" y="146">1</text>
<text x="54.1" y="146">7</text>
<text x="100.1" y="149.3" transform="rotate(-90 100.1 149.3)">8</text>
<text x="207.2" y="147.3">1</text>
<text x="207.2" y="149.9">3</text>
<text x="216.1" y="147.3">2</text>
<text x="216.1" y="149.9">4</text>
<text x="260.5" y="149.9">3</text>
<text x="260.5" y="147.3">5</text>
<text x="260.5" y="144.8">7</text>
<text x="269.4" y="149.9">4</text>
<text x="269.4" y="147.3">6</text>
<text x="269.4" y="144.8">8</text>
<text x="207.2" y="152.4">5</text>
<text x="216.1" y="152.4">6</text>
<text x="260.5" y="152.4">1</text>
<text x="269.4" y="152.4">2</text>
<text x="39.5" y="162.6">1</text>
<text x="39.5" y="167.6">2</text>
<text x="51" y="165.1">3</text>
<text x="54.3" y="165.1">12</text>
<text x="65.7" y="167.6">11</text>
<text x="86.5" y="167.6">4</text>
<text x="54.3" y="170.2">13</text>
<text x="86.5" y="172.7">5</text>
<text x="97.9" y="170.2">6</text>
<text x="103.8" y="170.2">10</text>
<text x="115.7" y="172.7">8</text>
<text x="156" y="168.9" transform="rotate(-90 156 168.9)">14</text>
<text x="61.1" y="179.1">1</text>
<text x="70" y="179.1">2</text>
<text x="104.3" y="175.3">9</text>
<text x="10.4" y="185.9">D</text>
<text x="33.3" y="181.6">13</text>
<text x="33.3" y="184.1">14</text>
<text x="53.6" y="184.1">11</text>
<text x="53.6" y="181.6">12</text>
<text x="61.1" y="181.6">3</text>
<text x="61.1" y="184.1">5</text>
<text x="70" y="181.6">4</text>
<text x="70" y="184.1">6</text>
<text x="285.4" y="185.9">D</text>
<text x="33.3" y="189.2">15</text>
<text x="53.6" y="186.7">10</text>
<text x="54.1" y="189.2">9</text>
<text x="60.6" y="191.8">11</text>
<text x="61.1" y="186.7">7</text>
<text x="61.1" y="189.2">9</text>
<text x="69.5" y="189.2">10</text>
<text x="69.5" y="191.8">12</text>
<text x="70" y="186.7">8</text>
<text x="156" y="188.7" transform="rotate(-90 156 188.7)">7</text>
<text x="35" y="199.9">1</text>
<text x="85" y="199.9">2</text>
<text x="135" y="199.9">3</text>
<text x="185" y="199.9">4</text>
<text x="235" y="199.9">5</text>
<text x="285" y="199.9">6</text>
</g>
<g font-size="1.8" fill="#008484">
<text x="29.5" y="18.7">J1</text>
<text x="149.3" y="20">VCC</text>
<text x="239.6" y="18.7">C7</text>
<text x="239.7" y="23.8">.1uf</text>
<text x="245.7" y="22.4">SERIAL</text>
<text x="144.3" y="27.6">C4</text>
<text x="187.4" y="28.9">VCC</text>
<text x="232.6" y="25.1">R3</text>
<text x="232.6" y="27.6">1K</text>
<text x="264.3" y="25.1">R5</text>
<text x="264.3" y="27.6">1K</text>
<text x="42.6" y="31.4">VCC</text>
<text x="50.9" y="31.4">PWR_FLAG</text>
<text x="115" y="32.7">VCC</text>
<text x="144.5" y="32.7">.1uf</text>
<text x="232.6" y="32.2">R4</text>
<text x="232.6" y="30.1">1K</text>
<text x="264.3" y="32.2">R6</text>
<text x="264.3" y="30.1">1K</text>
<text x="39.5" y="40.2">PWR_FLAG</text>
<text x="53.9" y="40.3">GND</text>
<text x="141.6" y="40.3">GND</text>
<text x="161.5" y="39.6">U2</text>
<text x="187.3" y="39">GND</text>
<text x="210.5" y="38">J8</text>
<text x="210.9" y="40.3">Conn_01x08</text>
<text x="240.6" y="41.6">GND</text>
<text x="248" y="40.2">J5</text>
<text x="255.9" y="41.6">GND</text>
<text x="110.6" y="44.1">SW1</text>
<text x="117.5" y="42.5" transform="rotate(-90 117.5 42.5)">10K</text>
<text x="119.6" y="42" transform="rotate(-90 119.6 42)">R1</text>
<text x="138.9" y="46.6">RESET</text>
<text x="151.8" y="45.1" transform="rotate(-90 151.8 45.1)">VCC</text>
<text x="154.3" y="46.4" transform="rotate(-90 154.3 46.4)">AVCC</text>
<text x="159.9" y="46.6">PA0</text>
<text x="102.2" y="53">GND</text>
<text x="106.3" y="48.2">RESET</text>
<text x="117" y="53">Y1</text>
<text x="138.9" y="51.7">XTAL1</text>
<text x="159.9" y="51.7">PA2</text>
<text x="159.9" y="49.1">PA1</text>
<text x="239.4" y="50.5">VCC</text>
<text x="110.1" y="58.1">C2</text>
<text x="126.6" y="58.1">C3</text>
<text x="131.5" y="58.1">VCC</text>
<text x="138.9" y="56.8">XTAL2</text>
<text x="159.9" y="59.3">PA5</text>
<text x="159.9" y="56.8">PA4</text>
<text x="159.9" y="54.2">PA3</text>
<text x="229.1" y="58.1">MCP23S17</text>
<text x="236.3" y="56.2">U4</text>
<text x="272.6" y="56.8">C6</text>
<text x="15.9" y="61.9">VCC</text>
<text x="62.8" y="60.6">GND</text>
<text x="110.3" y="63.2">18pf</text>
<text x="115.3" y="60.6">20MHz</text>
<text x="126.8" y="63.2">18pf</text>
<text x="138.9" y="61.8">AREF</text>
<text x="159.9" y="64.4">PA7</text>
<text x="159.9" y="61.8">PA6</text>
<text x="232.2" y="61.8">GPB0</text>
<text x="232.2" y="64.4">GPB1</text>
<text x="241.9" y="63.4" transform="rotate(-90 241.9 63.4)">VCC</text>
<text x="244.6" y="61.8">RESET</text>
<text x="272.7" y="61.9">.1uf</text>
<text x="159.9" y="69.5">PB0</text>
<text x="232.2" y="66.9">GPB2</text>
<text x="232.2" y="69.5">GPB3</text>
<text x="269.8" y="67">GND</text>
<text x="63.8" y="77.1">J2</text>
<text x="116.2" y="73.3">GND</text>
<text x="159.9" y="72">PB1</text>
<text x="159.9" y="74.5">PB2</text>
<text x="159.9" y="77.1">PB3</text>
<text x="232.2" y="72">GPB4</text>
<text x="232.2" y="74.5">GPB5</text>
<text x="232.2" y="77.1">GPB6</text>
<text x="246.3" y="72">INTB</text>
<text x="246.3" y="74.5">INTA</text>
<text x="159.9" y="79.6">PB4</text>
<text x="159.9" y="82.2">PB5</text>
<text x="232.2" y="79.6">GPB7</text>
<text x="100.6" y="89.4">J6</text>
<text x="159.9" y="84.7">PB6</text>
<text x="159.9" y="87.2">PB7</text>
<text x="232.2" y="84.7">GPA0</text>
<text x="232.2" y="87.2">GPA1</text>
<text x="232.2" y="89.8">GPA2</text>
<text x="246.7" y="87.2">SCK</text>
<text x="248" y="84.7">CS</text>
<text x="248.8" y="89.8">SI</text>
<text x="92.1" y="91.1">VCC</text>
<text x="99.5" y="91.7">LINK</text>
<text x="159.9" y="92.3">PC0</text>
<text x="159.9" y="94.9">PC1</text>
<text x="212.8" y="94.8">1N4148</text>
<text x="232.2" y="92.3">GPA3</text>
<text x="232.2" y="94.9">GPA4</text>
<text x="247.9" y="92.3">SO</text>
<text x="159.9" y="97.4">PC2</text>
<text x="159.9" y="99.9">PC3</text>
<text x="183" y="97.5">1K</text>
<text x="183" y="100">1K</text>
<text x="214.8" y="99.9">D1</text>
<text x="232.2" y="97.4">GPA5</text>
<text x="232.2" y="99.9">GPA6</text>
<text x="248.2" y="97.4">A0</text>
<text x="248.2" y="99.9">A1</text>
<text x="159.9" y="102.5">PC4</text>
<text x="159.9" y="105">PC5</text>
<text x="159.9" y="107.6">PC6</text>
<text x="183" y="102.5">1K</text>
<text x="183" y="105.1">1K</text>
<text x="186.3" y="106.3">R10</text>
<text x="211" y="107.9">HALT</text>
<text x="214.7" y="103.8">SW2</text>
<text x="232.2" y="102.5">GPA7</text>
<text x="241.9" y="103.4" transform="rotate(-90 241.9 103.4)">GND</text>
<text x="248.2" y="102.5">A2</text>
<text x="159.9" y="110.1">PC7</text>
<text x="205.1" y="111.4">GND</text>
<text x="159.9" y="115.2">PD0</text>
<text x="159.9" y="117.7">PD1</text>
<text x="239.3" y="115.2">GND</text>
<text x="98.5" y="121.6">VCC</text>
<text x="159.9" y="120.3">PD2</text>
<text x="159.9" y="122.8">PD3</text>
<text x="159.9" y="125.3">PD4</text>
<text x="159.9" y="127.9">PD5</text>
<text x="159.9" y="130.4">PD6</text>
<text x="229.3" y="127.9">VCC</text>
<text x="233.8" y="129.2">D2</text>
<text x="241.5" y="131.7">1K</text>
<text x="264.2" y="130.3">SD</text>
<text x="91" y="136.8">C1</text>
<text x="101" y="135.8" transform="rotate(-90 101 135.8)">VCC</text>
<text x="151.8" y="136.9" transform="rotate(-90 151.8 136.9)">GND</text>
<text x="159.9" y="133">PD7</text>
<text x="233.2" y="134.3">LED</text>
<text x="241.5" y="133.8">R2</text>
<text x="37.8" y="141.9">A0</text>
<text x="37.8" y="139.3">A1</text>
<text x="42.7" y="139.4">U1A</text>
<text x="48.7" y="139.3">O0</text>
<text x="48.7" y="141.9">O1</text>
<text x="91.1" y="141.9">.1uf</text>
<text x="106.4" y="138.2">U1C</text>
<text x="106.8" y="140.5">74HCT139</text>
<text x="162.1" y="138.7">ATMEGA1284P-PU</text>
<text x="216.6" y="143.2">VCC</text>
<text x="37.8" y="146.9">E</text>
<text x="48.7" y="144.4">O2</text>
<text x="48.7" y="146.9">O3</text>
<text x="101" y="145.3" transform="rotate(-90 101 145.3)">GND</text>
<text x="149.2" y="145.7">GND</text>
<text x="211.1" y="145.7">J3</text>
<text x="247.1" y="147">VCC</text>
<text x="276.2" y="149.5">GND</text>
<text x="280.1" y="147">VCC</text>
<text x="29.8" y="152.1">GND</text>
<text x="40.2" y="152.1">74HCT139</text>
<text x="210.7" y="155.9">ISP</text>
<text x="264.5" y="155.7">J7</text>
<text x="41.9" y="160.1">74HCT00</text>
<text x="44" y="157.8">U3A</text>
<text x="59.2" y="160.3">U3D</text>
<text x="98.4" y="157.1">GND</text>
<text x="154.4" y="161">VCC</text>
<text x="216.5" y="158.4">GND</text>
<text x="247" y="157.1">GND</text>
<text x="57.2" y="162.6">74HCT00</text>
<text x="88.9" y="165.2">74HCT00</text>
<text x="91" y="162.9">U3B</text>
<text x="106.7" y="167.2">74HCT00</text>
<text x="108.7" y="164.6">U3C</text>
<text x="121.4" y="171">1N4148</text>
<text x="54" y="176.2">VCC</text>
<text x="65.1" y="177.5">J4</text>
<text x="123.3" y="176.1">D3</text>
<text x="146.9" y="176.2">C5</text>
<text x="156.8" y="175.2" transform="rotate(-90 156.8 175.2)">VCC</text>
<text x="162.3" y="177.6">U3E</text>
<text x="162.5" y="179.9">74HCT00</text>
<text x="37.8" y="182.5">A1</text>
<text x="37.8" y="185">A0</text>
<text x="42.7" y="182.5">U1B</text>
<text x="48.7" y="185">O1</text>
<text x="48.7" y="182.5">O0</text>
<text x="147" y="181.3">.1uf</text>
<text x="156.8" y="184.7" transform="rotate(-90 156.8 184.7)">GND</text>
<text x="37.8" y="190.1">E</text>
<text x="48.7" y="187.6">O2</text>
<text x="48.7" y="190.1">O3</text>
<text x="40.2" y="194">74HCT139</text>
<text x="62.6" y="195.2">IOADDR</text>
<text x="154.3" y="196.5">GND</text>
</g>
<text font-size="1.8" x="228.9" y="101.6">28</text>
</svg>
